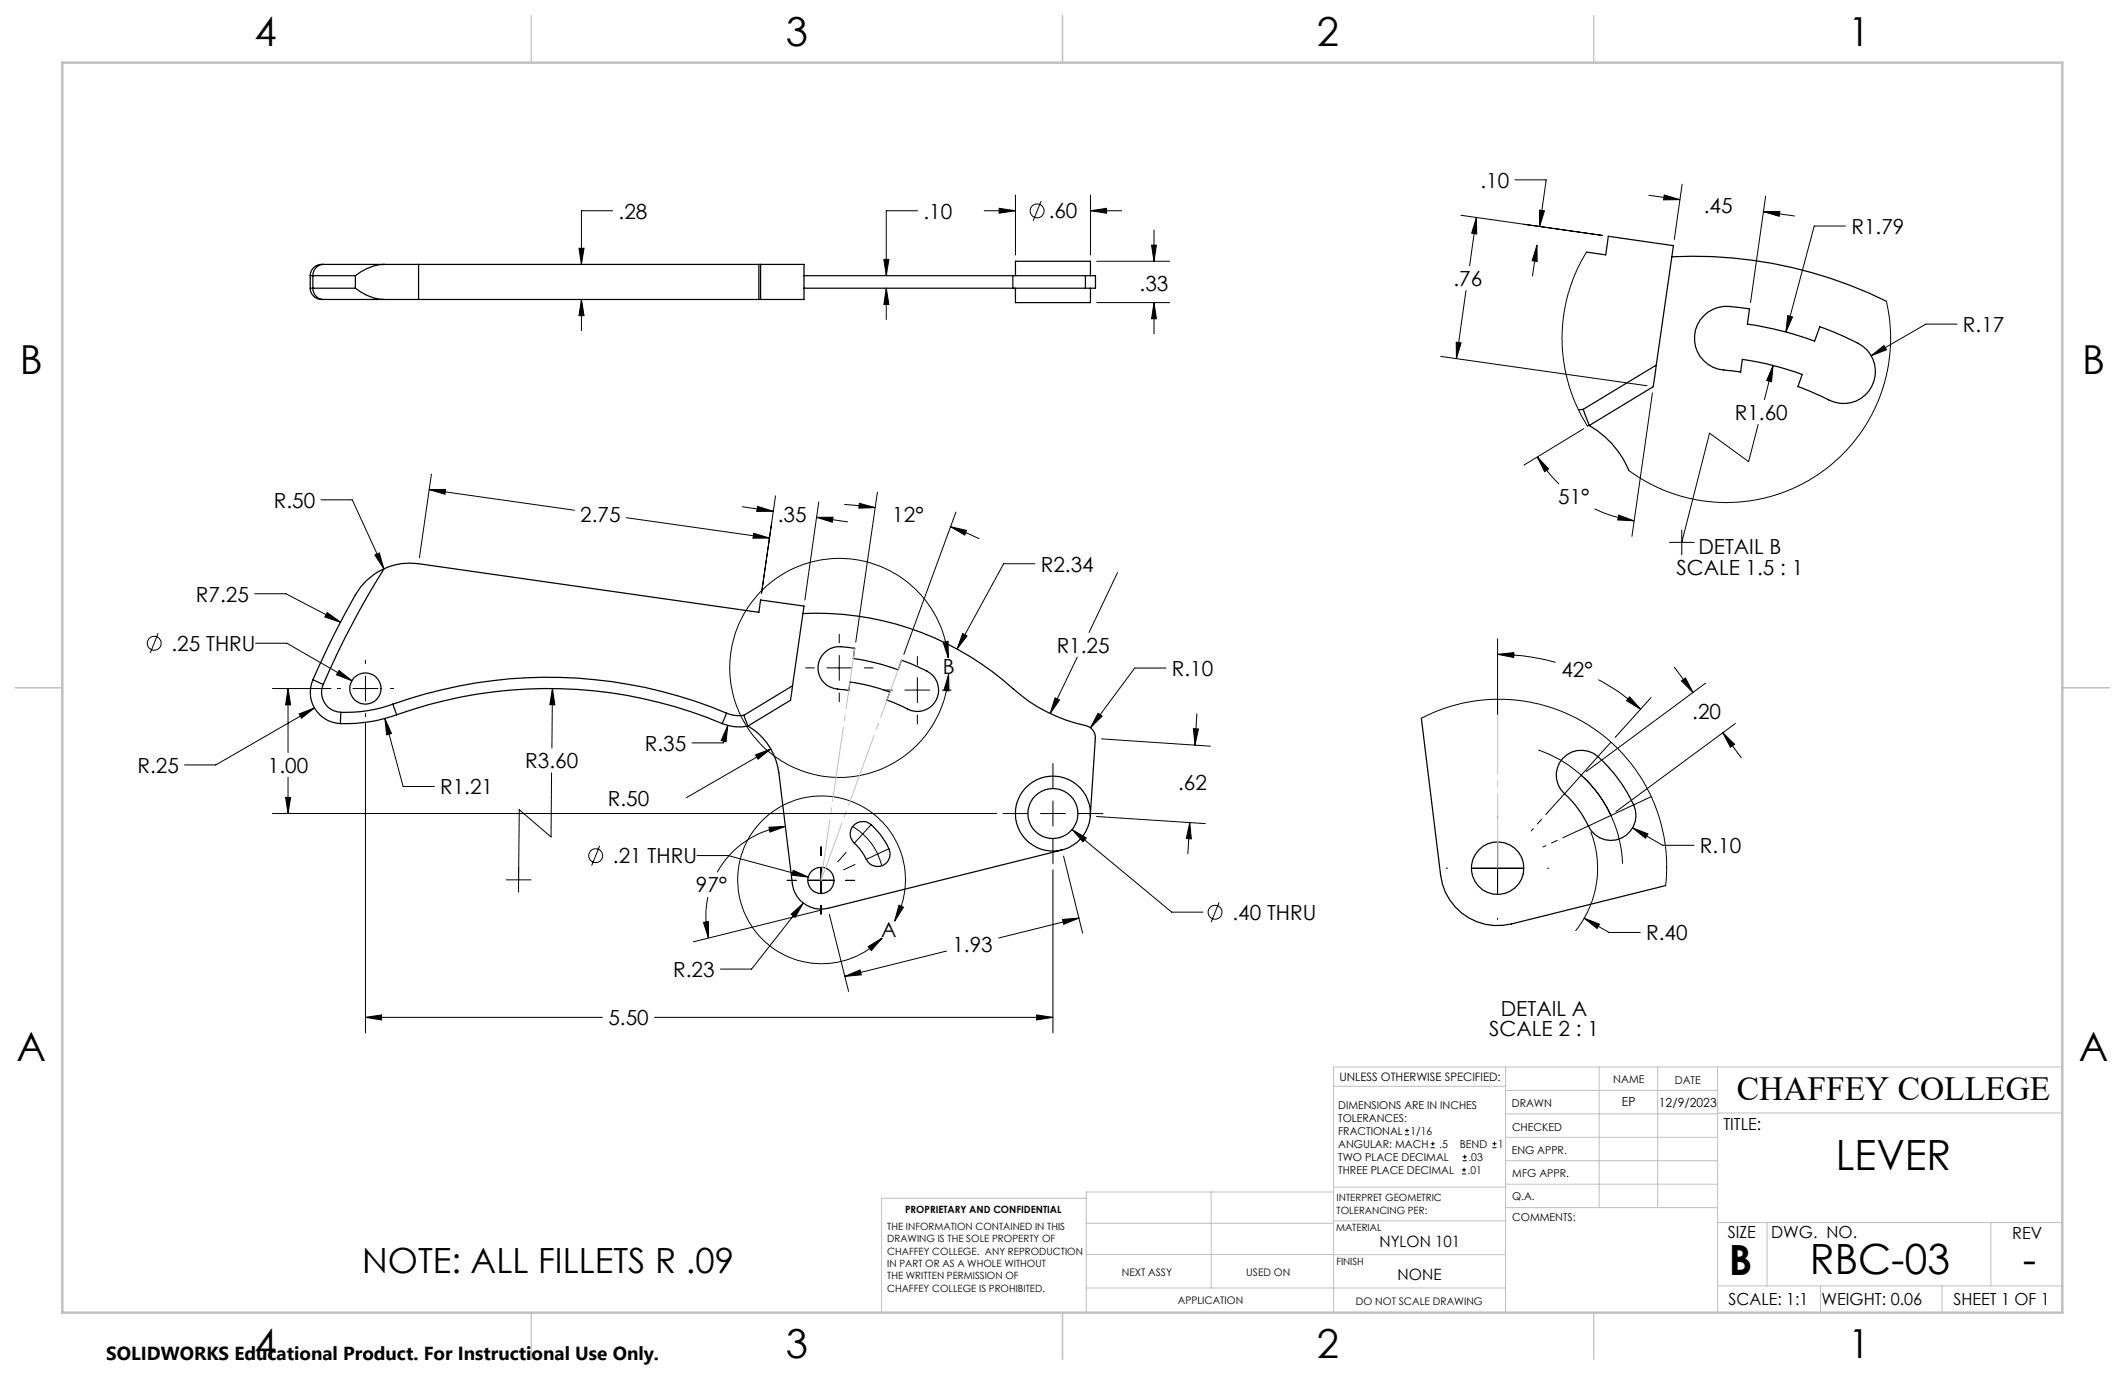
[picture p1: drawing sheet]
<svg xmlns="http://www.w3.org/2000/svg" width="432mm" height="279mm" viewBox="0 0 432 279" stroke-linecap="round" stroke-linejoin="round" font-family="sans-serif">
<g fill="none" stroke="#000" stroke-width=".25">
<path d="M63 58.6a2.34 2.34 0 0 0 2.7 2.3M63 56h.6M63 58.6h.6M63 56v2.6M63.6 56h8.6M63.6 58.6a2.23 2.23 0 0 0 2.1 2.3M63.6 58.6h8.6M63.6 56v2.6M65.7 53.7a2.34 2.34 0 0 0-2.7 2.3M65.7 53.7a2.23 2.23 0 0 0-2.1 2.3M65.7 53.7h12.3M72.2 58.6a10 10 0 0 0 5.8 2.3"/>
<path d="M72.2 56v2.6M78 53.7a9.2 9.2 0 0 0-5.8 2.3M78 53.7h7.1M85.1 53.7v7.2M85.1 53.7h78.3v7.2h-78.3M154.2 53.7v7.2M154.6 53.7v7.2M163.4 58.6h42.4M163.4 56h42.4M205.8 58.6h14.8M205.8 56h14.8M205.8 56v2.6"/>
<path d="M206.3 58.6v2.9h15.3v-2.9M206.3 56v-2.9h15.3v2.9M220.6 56h2v2.6h-2M220.6 56v2.6M322.4 51.2l3.9 .6 .5-3.8 13.2 1.9-3.4 24.3M339.7 52.2a88.3 88.3 0 0 1 43.6 9M65.7 60.9h12.3M78 60.9h7.1M336.6 74.2l-.6 4.4-13.1 7.9M336.6 74.2l-14.9 9M346.2 64.2a7.1 7.1 0 0 1 6.7-1.8l2.6 .4-.4 3.1a68.4 68.4 0 0 1 13.6 3.4l1.1-2.9 1 .3a49.9 49.9 0 0 1 7.7 3.6 6.5 6.5 0 0 1 1.4 9 6.5 6.5 0 0 1-9 1.6l-5.6-2.4 .9-2.4a63.2 63.2 0 0 0-12.2-3.1l-.3 2.6-2.2-.3a7.1 7.1 0 0 1-6.6-3.8 6.5 6.5 0 0 1 1.3-7.3zM321.7 83.2l-1 .1"/>
<path d="M321.7 83.2l1.2 3.3M322.9 86.5a18.7 18.7 0 0 1 8.1 9.1M322.9 86.5h-.4M78 115.6a180.1 180.1 0 0 0-12.3 23.5M78 115.6a13.7 13.7 0 0 0-7 7.4l-3.3 6.4-4.1 8.7M78 115.6a12.4 12.4 0 0 1 7.1-1.1l69.1 9.9 .4-2.5 8.8 1.3-2.4 16.1M63.6 138.1l2.1 1M63.6 138.1a6.4 6.4 0 0 0 5.6 8.9M65.7 139.1a4.1 4.1 0 0 0 3.6 5.6M161 139.3l-.3 3-8.7 5.2M161 139.3l-9.8 6M163.2 124.7a59.5 59.5 0 0 1 42.6 15.2 32.6 32.6 0 0 0 15.2 7.7 2.49 2.49 0 0 1 1.6 2.5l-1.1 15.7"/>
<path d="M167.5 132.7a5 5 0 0 1 4.8-1.1l1.4 .1-.3 2.1a46.1 46.1 0 0 1 9.1 2.3l.7-1.9 3.9 1.6a4.6 4.6 0 0 1 3.2 6.4 4.5 4.5 0 0 1-6.9 1.4l-3.2-1.3 .6-1.7a41 41 0 0 0-8.1-2l-.2 1.7-.9-.1a8.4 8.4 0 0 1-3.5-.9 4.3 4.3 0 0 1-.6-6.6zM69.3 144.7l-.1 2.3M79.8 143.1a28 28 0 0 1-10.5 1.6M79.8 143.1l.8 2.1M79.8 143.1a93.7 93.7 0 0 1 67.8 1.8M80.6 145.2a30.6 30.6 0 0 1-11.4 1.8M80.6 145.2a91.5 91.5 0 0 1 66.2 1.8M146.8 147a9 9 0 0 0 5.2 .5M147.6 144.9l-.8 2.1M147.6 144.9a6.5 6.5 0 0 0 3.6 .4M151.2 145.3l.8 2.2M152 147.5a12.7 12.7 0 0 1 6.3 9.5l2.7 22.6a5.9 5.9 0 0 0 7.2 5l47.6-11.9"/>
<path d="M288.8 145.9l3.9 31.9a11.7 11.7 0 0 0 14.4 9.9l31.4-7.7M317.5 154.1a5 5 0 0 1 7.2-.4 28.7 28.7 0 0 1 7.6 10.9 5.1 5.1 0 0 1-3.3 5.9 5.1 5.1 0 0 1-6.2-2.6 24.3 24.3 0 0 0-5.7-7.5 5.1 5.1 0 0 1 .4-6.3zM173.4 167.7a2.67 2.67 0 0 1 4.2 .4 13.9 13.9 0 0 1 3.2 4.9 2.57 2.57 0 0 1-1.9 3 2.57 2.57 0 0 1-3.1-1.8 12.1 12.1 0 0 0-2.6-3.3 2.46 2.46 0 0 1 .2-3.2z"/>
<circle cx="74.3" cy="139.9" r="3.2"/>
<circle cx="166.8" cy="178.9" r="2.67"/>
<circle cx="214" cy="165.3" r="5.1"/>
<circle cx="214" cy="165.3" r="7.6"/>
<circle cx="304.3" cy="176.4" r="5.3"/>
</g>
<g fill="none" stroke="#000" stroke-width=".2">
<path d="M206.3 39.7v12.1M221.6 39.7v12.1M307.8 36.5h6.4l-1.4 9.5M335.1 39.7l6.2 .9M338.2 39.6l3.1 1h-3.3zM341.8 37.4l-1.6 11.2M358.8 39.9l-3.1 21.6M117.7 50.4h1l-.6 3.3zM124.5 42.8h-6.4v10.9M179.6 52.7h1l-.5 3.3zM180.1 58.6l.5 3.3h-1zM180.1 58.6v6.3"/>
<path d="M186.4 42.8h-6.3v13.2M200 42.8h6.3M203 42.3l3.3 .5-3.3 .5zM211.6 40.9l-1.7 4M221.6 42.8l3.3-.5v1zM221.6 42.8h6.3M222.8 53.1h14.9M234 49.8h1l-.5 3.3zM234.5 46.7v6.4M296.9 43.7l28.7 4.1M297.9 59.1l-2 13.7M300 44.2l.1 3.4-1.1-.2z"/>
<path d="M300 44.2l-1.4 9.8M312.3 49.8v3.3l-1-.1zM312.3 49.8l-.9 6.3M312.8 42.7l1 .1-1 3.2zM322.4 51.2l-2.3 4.4-1.4 3.9-1 4.4-.3 5.1 .4 4.8 1 4.6 1.8 4.7 1.9 3.4M358.3 43h3.4l-.2 1zM358.3 43l6.3 .9M375 45.9h-6.3l-5.8 21.6M118.1 60.9l.6 3.2h-1zM118.1 60.9v6.3M222.8 61.5h14.9M234.5 61.5l.5 3.3h-1z"/>
<path d="M234.5 61.5v6.3M292.8 72.4l41.9 6M295.9 69.5l1 .2-1 3.1zM335.8 79.8l-4.2 29.2M360.3 74.3l-.3 3.3-1-.3zM360.3 74.3l-1.8 6.9M363.3 64.1l.9 .3-1.3 3.1zM380.2 72.3l2.6-2.1 .5 .9zM383.3 61.2l.6 2.9 .2 2.4v4.5l-.7 5.1-1.5 4.7-.9 2.2-1.5 2.8-1.2 1.9-1.8 2.4-3.2 3.2-3.9 3.2-4 2.2-2.8 1.3-2.4 .8-4.6 1-5.1 .3-2.4-.1-3.2-.4-5.2-1.4-2.5-1-2.2-1-4-2.6M397.7 65.9h-6.4l-11.1 6.4M87.2 99.5l3.4-.1-.2 1zM87.2 99.5l29.5 4.2"/>
<path d="M87.7 96.3l-2.5 17M312.4 92.9l2.3 2.4-.8 .5zM312.4 92.9a29.9 29.9 0 0 0 4.4 5.5M321.8 87.1l-12.1 7.4M357.3 86.3l-2 7.5-7.9-5.8-5.7 22.2M65.2 101.6h6.4l6.4 14M76.2 112.8l.9-.4 .9 3.2zM127.3 105.2l29.1 4.1M150.8 103l6.3 .9M153.2 108.4l3.2 .9-3.4 .1zM154 102.9l3.1 1h-3.3zM157.6 100.8l-2.9 19.8"/>
<path d="M165.9 105.1h3.4l-.2 1zM165.9 105.1l6.3 .9M166.4 102l-2.9 19.9M171.6 102.5l6.2 .7M174.6 102.3l3.2 .9-3.3 .1zM178.3 100l-4.4 30.5M193.1 107l3.3 .8-.4 .9zM193.1 107l5.9 2.5M194.2 104.1l-10.5 28.9M210.3 114.5h-6.4l-9.4 17.4M227.1 116.3l-5.8 12.2M324 103.4a27.8 27.8 0 0 0 8 2.4"/>
<path d="M328.9 104.7l3.1 1.1-3.3-.1zM339.2 110.2h5M341.7 107.7v5M32.1 128.7l-1.6 4M51.8 120.6h6.3l11.1 5.8M51.9 130.7h6.4l13.2 7.6M55.4 139.9h11.9M58.5 139.9l.6 3.3h-1.1zM58.5 139.9v13M66.5 124.5l2.7 1.9-3.2-1zM68.5 139.9h.7M68.9 136.2l2.6 2.1-3.1-1.2z"/>
<path d="M71.7 139.9h5.1M74.3 134.2v.6M74.3 137.4v5.1M79.3 139.9h.7M112.3 139.9l.4 3.3h-1zM112.3 139.9l-.2 12.1M163.7 135.7h1.8M168 135.7h5.1M170.5 128.9v1.7M170.5 133.2v5.1M175.6 135.7h1.8M186.4 133.4v1.7"/>
<path d="M186.4 137.7v5.1M191.6 130.5l1.1-.2v3.3zM192.7 133.6a22.3 22.3 0 0 0-33.9-16.8 22.3 22.3 0 0 0 0 37.8 22.3 22.3 0 0 0 33.9-16.9l.1-.6M192.8 137.1v3.3l-1-.1zM195.6 128.7l.9 .5-2 2.7zM218.9 133.5l-5.5 11.5M236.9 135.7h-6.3l-9 12.2M304.3 133l3.3-.4v1zM304.3 133a45.1 45.1 0 0 1 11.8 1.6M304.3 129.8v15.4M324.8 138.1a42.3 42.3 0 0 1 8.6 6M340.3 135.6l3.7 5.1"/>
<path d="M341.7 138.4l.8-.6 1.5 2.9zM346.6 138.8l-24.3 18M58.5 157.9v7.4M60.8 145.1l3.1-1.2-2.6 2zM63.9 143.9l-20 11.5h-6.4M74.3 145v.6M74.3 146.9v63M78.2 146l1.4 3-1 .3zM78.2 146l3.7 13.8h6.4M112.1 157.1l-.1 13-6.5-5.6-.1 14.3M147.9 147.4l-.4 3.3-1-.2zM147.9 147.4l-.9 3.6h-6.4"/>
<path d="M153.5 153.4l3.1-1.2-2.6 2.1zM156.6 152.2l-17.1 9.9M170.5 140.8v1.8M179.6 140.2h1.7M183.9 140.2h5M186.4 145.3v1.8M191.5 140.2h1.8M214 155.2v5M214.4 141.8l.9 .4-1.9 2.8zM223.1 144.9l.8 .6-2.3 2.4zM223.8 150.1l22.2 1.5M242.5 148.1h1l-.7 3.3z"/>
<path d="M243.2 145.1l-.4 6.3M288.8 145.9l4.2-1.8 4.9-1.4 4.6-.6h4.1l4 .5 4.9 1.3 4.7 2 3.7 2.2 3.9 3.1 3.1 3.3 2.4 3.2 2.3 4.4 1.7 4.3 1 4.5 .4 4.1-.2 5M312.6 152.4a25.2 25.2 0 0 1 14.7 13.2M321.3 157.6a25.4 25.4 0 0 1 8.4 17.9M327.3 150.8l-12.8 14.3M331.2 141.6l2.2 2.5-2.9-1.7zM335.5 141.7l-7.3 8.2M350.1 148.9l2.4 2.3-.9 .6zM350.1 148.9l3.7 5.1M352.6 147l-24.2 17.9M55.4 165.3h147.1M58 162h1.1l-.6 3.3z"/>
<path d="M102.9 178.8h5M105.4 176.2v5.1M121.8 171.9l-1.6 4M141.6 173.8h6.4l16.3 4.4M156.2 168.1l3.4-.2-3.1 1.2zM159.6 167.9a18.5 18.5 0 0 0-13.9 9.3M159.9 178.9h1.8M161.2 176.8l3.1 1.4-3.4-.4zM164.3 178.9h5.1M166.8 172v1.8M166.8 176.4v5M171.9 178.9h1.8"/>
<path d="M173.2 168a12.7 12.7 0 0 1 5.1 5.5M177 167.6l-3.4 3.7M178.3 173.5l.9 2.4M178.3 173.5l-2.3 1.1M180.6 172.5l-2.3 1M203.8 165.3h5.1M211.4 165.3h5.1M214 176.7v33.2M214 162.8v5.1M214 170.4v5.1M216.1 174l3.9 15.6M217.8 168.6l2.9 1.7-.6 .8z"/>
<path d="M217.8 168.6l20.3 16.7h6.3M219 165.3h5.1M222.8 165.9l22.1 1.5M241.8 167.1l.3 3.4-1-.1zM241.8 167.1l-.4 6.4M293.9 176.4h.2M299.2 176.4h10.2M304.3 166v.3M304.3 171.3v10.2M314.5 176.4h.2M323.3 169a20.3 20.3 0 0 1-3.2 20.2M331.8 168.2l3.1 1.2-.5 .9z"/>
<path d="M331.8 168.2l6.1 3.6h6.3M335.5 161.9l-17.4 8.1M142.9 187.4l1.1-.1v3.3zM143.8 182.3a19.2 19.2 0 0 0 .2 8.3M160.8 185.8l2.4-2.3-1.6 2.9zM163.2 183.5l-10.5 13.4h-6.3M166.8 184v1.8M167 184.9l-26.1 6.5M168.5 185.8l3.9 15.7M171.7 198.4l3.1-1.3 .2 1zM176.4 192.4l2.8-1.8-2.1 2.5zM181.8 187.2a17.1 17.1 0 0 0-13.6-25.4 17.1 17.1 0 0 0-17.2 23.1 17.1 17.1 0 0 0 28.2 5.7"/>
<path d="M182.7 183.9l.9 .5-1.8 2.8zM192.3 193.3l-20.6 5.1M215.9 186.8l3.4-.3-3.2 1.3zM219.3 186.5l-16.4 4.1M247.7 183.4l-1.6 4M304.3 186.6v.2M321.9 186.6l3.1 1.2-.5 .9zM321.9 186.6l5.1 2.9h6.3M74.3 206.7l3.2-.5v1.1zM74.3 206.7h48.1M133 206.7h81M210.6 206.2l3.4 .5-3.4 .6z"/>
<path d="M285.5 230.6h.8M285.5 229.7h.8M285.9 229.3v.9M290.7 233.2h.8M290.7 232.4h.8M291.1 232v.8M297.1 238.5h.8M297.1 237.7h.8M297.2 235.9h.9M297.2 235.1h.9M297.5 237.3v.8M297.6 234.6v.9"/>
<path d="M303.2 233.2h.9M303.2 232.4h.9M303.7 232v.8"/>
<circle cx="210.7" cy="42.9" r="1.42"/>
<circle cx="31.3" cy="130.7" r="1.4"/>
<circle cx="121" cy="173.9" r="1.42"/>
<circle cx="246.9" cy="185.4" r="1.42"/>
</g>
<path d="M171.9 173.2l-1.7 1.9M173.7 175.7l-2.3 1" fill="none" stroke="#000" stroke-width=".2" stroke-dasharray="15.2 1.3 1.3 1.3"/>
<path d="M314.5 165.1l-3.4 3.7M318.2 170l-4.7 2.1" fill="none" stroke="#000" stroke-width=".2" stroke-dasharray="15.2 1.3 1.3 1.3" stroke-dashoffset="14.6"/>
<path d="M166.8 178.9l6.9-47.2M166.8 178.9l16.4-44.8" fill="none" stroke="#c0c0c0" stroke-width=".2" stroke-dasharray="15.2 1.3 1.3 1.3" stroke-dashoffset="2.8"/>
<path d="M304.3 176.4v-34.2" fill="none" stroke="#c0c0c0" stroke-width=".2" stroke-dasharray="15.2 1.3 1.3 1.3" stroke-dashoffset=".1"/>
<g fill="none" stroke="#c0c0c0" stroke-width=".2">
<path d="M305.9 216.8v49.9M324.9 216.8v28.6M336.8 216.8v28.6M349 216.8v49.9M419.1 216.8h-148.1v49.9M271 220.7h34.9M305.9 231.1h43.1M305.9 226.3h43.1M305.9 221.6h43.1M305.9 235.9h43.1M349 226.2h70.1M220.7 248.6h50.3"/>
<path d="M220.7 254.9h50.3M220.7 243.5h-41.6v23.2M246.1 242.2v19.5M271 255h34.9M271 248.1h35M271 242.2h-50.3v24.5M271 241.2h35M305.9 240.6h43.1M306 245.4h43M349 248.4h70.1M359.1 248.4v12.9M404.6 248.4v12.9"/>
<path d="M220.7 261.7h85.2M349 261.3h70.1M369.9 261.3v5.4M394.6 261.3v5.4"/>
</g>
<path d="M108 3.2v9.5M215.9 3.2v9.5M323.8 3.2v9.5M3.1 139.7h9.6M419.1 139.7h9.5M108 266.7v9.6M215.9 266.7v9.6M323.8 266.7v9.6" fill="none" stroke="#c0c0c0" stroke-width=".25"/>
<path d="M12.7 12.7h406.4v254h-406.4z" fill="none" stroke="#c0c0c0" stroke-width=".5"/>
<g fill="#000">
<path d="M193.1 107l3.3 .8-.4 .9zM174.6 102.3l3.2 .9-3.3 .1z"/>
<path d="M195.6 128.7l-1.1 3.2 2-2.7zM214.4 141.8l-1 3.2 1.9-2.8zM223.1 144.9l-1.5 3 2.3-2.4zM160.8 185.8l.8 .6 1.6-2.9zM153.5 153.4l.5 .9 2.6-2.1zM112.3 139.9l-.6 3.3h1zM78.2 146l.4 3.3 1-.3zM60.8 145.1l.5 .8 2.6-2zM76.2 112.8l1.8 2.8-.9-3.2zM147.9 147.4l-1.4 3.1 1 .2zM171.7 198.4l3.1-1.3 .2 1zM215.9 186.8l3.4-.3-3.2 1.3zM241.8 167.1l.3 3.4-1-.1zM242.5 148.1h1l-.7 3.3zM153.2 108.4l3.2 .9-3.4 .1zM87.2 99.5l3.4-.1-.2 1zM165.9 105.1h3.4l-.2 1zM154 102.9l3.1 1h-3.3zM66.5 124.5l-.5 .9 3.2 1zM217.8 168.6l2.3 2.5 .6-.8zM161.2 176.8l-.3 1 3.4 .4zM68.9 136.2l-.5 .9 3.1 1.2zM210.6 206.2l3.4 .5-3.4 .6zM74.3 206.7l3.2-.5v1.1zM58 162h1.1l-.6 3.3zM58.5 139.9l.6 3.3h-1.1zM156.2 168.1l3.4-.2-3.1 1.2zM142.9 187.4l1.1-.1v3.3zM234 49.8h1l-.5 3.3zM234.5 61.5l.5 3.3h-1zM203 42.3l3.3 .5-3.3 .5zM221.6 42.8l3.3-.5v1zM179.6 52.7h1l-.5 3.3zM180.1 58.6l.5 3.3h-1zM117.7 50.4h1l-.6 3.3zM118.1 60.9l.6 3.2h-1zM331.2 141.6l2.2 2.5-2.9-1.7zM304.3 133l3.3-.4v1zM341.7 138.4l.8-.6 1.5 2.9zM350.1 148.9l2.4 2.3-.9 .6zM331.8 168.2l2.6 2.1 .5-.9zM321.9 186.6l2.6 2.1 .5-.9zM338.2 39.6l3.1 1h-3.3zM358.3 43h3.4l-.2 1zM360.3 74.3l-1.3 3 1 .3zM363.3 64.1l-.4 3.4 1.3-3.1zM380.2 72.3l3.1-1.2-.5-.9zM295.9 69.5l1 .2-1 3.1zM300 44.2l.1 3.4-1.1-.2zM312.4 92.9l2.3 2.4-.8 .5zM328.9 104.7l3.1 1.1-3.3-.1zM312.8 42.7l1 .1-1 3.2zM312.3 49.8v3.3l-1-.1z"/>
<path d="M182.7 183.9l.9 .5-1.8 2.8zM176.4 192.4l2.8-1.8-2.1 2.5zM191.6 130.5l1.1-.2v3.3zM192.8 137.1v3.3l-1-.1z"/>
</g>
<g font-size="8.5">
<text x="373" y="237.7">LEVER</text>
<text x="351.3" y="259">B</text>
<text x="367.8" y="258.9">RBC-03</text>
<text x="411.1" y="258.9">-</text>
</g>
<g font-size="8.1">
<text x="51.7" y="9.3">4</text>
<text x="159.7" y="9.3">3</text>
<text x="267.6" y="9.3">2</text>
<text x="375.6" y="9.3">1</text>
<text x="4" y="76">B</text>
<text x="423.1" y="76">B</text>
<text x="3.3" y="215.7">A</text>
<text x="422.4" y="215.7">A</text>
<text x="51.7" y="276">4</text>
<text x="159.7" y="276">3</text>
<text x="267.6" y="276">2</text>
<text x="375.6" y="276">1</text>
</g>
<text font-size="7.1" x="73.6" y="258.7">NOTE: ALL FILLETS R .09</text>
<text font-size="6.9" x="352.9" y="223.6">CHAFFEY COLLEGE</text>
<g font-size="4.2">
<text x="300.8" y="38.1">.10</text>
<text x="125.7" y="44.4">.28</text>
<text x="187.6" y="44.4">.10</text>
<text x="213.1" y="44.4">.60</text>
<text x="346.2" y="43.3">.45</text>
<text x="376.2" y="47.5">R1.79</text>
<text x="231.6" y="59.1">.33</text>
<text x="295.3" y="58.1">.76</text>
<text x="398.9" y="67.4">R.17</text>
<text x="352.5" y="85.3">R1.60</text>
<text x="55.6" y="103.1">R.50</text>
<text x="117.9" y="106">2.75</text>
<text x="158.1" y="106">.35</text>
<text x="181.3" y="106">12°</text>
<text x="316.6" y="102.5">51°</text>
<text x="345.1" y="112.6">DETAIL B</text>
<text x="211.5" y="116.1">R2.34</text>
<text x="340.6" y="116.8">SCALE 1.5 : 1</text>
<text x="39.8" y="122.2">R7.25</text>
<text x="34.9" y="132.2">.25 THRU</text>
<text x="191.6" y="136.9">B</text>
<text x="214.7" y="132.6">R1.25</text>
<text x="238.1" y="137.3">R.10</text>
<text x="317.3" y="137.7">42°</text>
<text x="343.9" y="146">.20</text>
<text x="131" y="152.5">R.35</text>
<text x="27.9" y="157">R.25</text>
<text x="54.4" y="157">1.00</text>
<text x="89.4" y="161.4">R1.21</text>
<text x="106.7" y="156.1">R3.60</text>
<text x="239.4" y="160.6">.62</text>
<text x="123.5" y="163.7">R.50</text>
<text x="345.4" y="173.3">R.10</text>
<text x="124.6" y="175.4">.21 THRU</text>
<text x="141.4" y="181.4">97°</text>
<text x="179" y="190.4">A</text>
<text x="250.4" y="186.9">.40 THRU</text>
<text x="334.5" y="191.1">R.40</text>
<text x="193.5" y="193.5">1.93</text>
<text x="136.8" y="198.5">R.23</text>
<text x="123.6" y="208.3">5.50</text>
<text x="305" y="206.4">DETAIL A</text>
<text x="302.6" y="210.5">SCALE 2 : 1</text>
</g>
<text font-size="3.8" x="21.6" y="276.3">SOLIDWORKS Educational Product. For Instructional Use Only.</text>
<g font-size="3.4">
<text x="350.2" y="229.5">TITLE:</text>
<text x="351.1" y="251.6">SIZE</text>
<text x="359.9" y="251.6">DWG. NO.</text>
<text x="408.9" y="251.7">REV</text>
<text x="351.2" y="265.2">SCALE: 1:1</text>
<text x="370.1" y="265.3">WEIGHT: 0.06</text>
<text x="396.9" y="265.2">SHEET 1 OF 1</text>
</g>
<g font-size="3.2">
<text x="280.3" y="253.3">NYLON 101</text>
<text x="284" y="260.1">NONE</text>
</g>
<g font-size="2.5">
<text x="329.6" y="224.8">EP</text>
<text x="337.1" y="224.9">12/9/2023</text>
</g>
<text font-size="2.4" x="272.2" y="219.7">UNLESS OTHERWISE SPECIFIED:</text>
<g font-size="2.2">
<text x="327.8" y="220.1">NAME</text>
<text x="340.3" y="220.2">DATE</text>
<text x="271.9" y="225.3">DIMENSIONS ARE IN INCHES</text>
<text x="271.9" y="227.9">TOLERANCES:</text>
<text x="307.2" y="224.9">DRAWN</text>
<text x="271.9" y="230.6">FRACTIONAL</text>
<text x="271.9" y="233.2">ANGULAR: MACH</text>
<text x="286.6" y="230.6">1/16</text>
<text x="292.5" y="233.2">.5</text>
<text x="296.6" y="233.2">BEND</text>
<text x="304.4" y="233.2">1</text>
<text x="307.3" y="229.8">CHECKED</text>
<text x="271.9" y="238.5">THREE PLACE DECIMAL</text>
<text x="271.9" y="235.9">TWO PLACE DECIMAL</text>
<text x="298.2" y="238.5">.01</text>
<text x="298.4" y="235.9">.03</text>
<text x="307.2" y="234.5">ENG APPR.</text>
<text x="307.3" y="239.2">MFG APPR.</text>
<text x="307.3" y="243.9">Q.A.</text>
<text x="307.3" y="248.1">COMMENTS:</text>
</g>
<g font-size="2.1">
<text x="227.9" y="259.2">NEXT ASSY</text>
<text x="253.3" y="259.2">USED ON</text>
<text x="239.3" y="265">APPLICATION</text>
<text x="275.5" y="265.1">DO NOT SCALE DRAWING</text>
</g>
<g font-size="2">
<text x="271.6" y="244.1">INTERPRET GEOMETRIC</text>
<text x="180.3" y="249.9">THE INFORMATION CONTAINED IN THIS</text>
<text x="183.9" y="246.4">PROPRIETARY AND CONFIDENTIAL</text>
<text x="271.5" y="250.2">MATERIAL</text>
<text x="271.6" y="246.6">TOLERANCING PER:</text>
<text x="180.3" y="252.4">DRAWING IS THE SOLE PROPERTY OF</text>
<text x="180.3" y="254.9">CHAFFEY COLLEGE. ANY REPRODUCTION</text>
<text x="180.3" y="257.4">IN PART OR AS A WHOLE WITHOUT</text>
<text x="271.5" y="257">FINISH</text>
<text x="180.3" y="260">THE WRITTEN PERMISSION OF</text>
<text x="180.3" y="262.5">CHAFFEY COLLEGE IS PROHIBITED.</text>
</g>
</svg>
